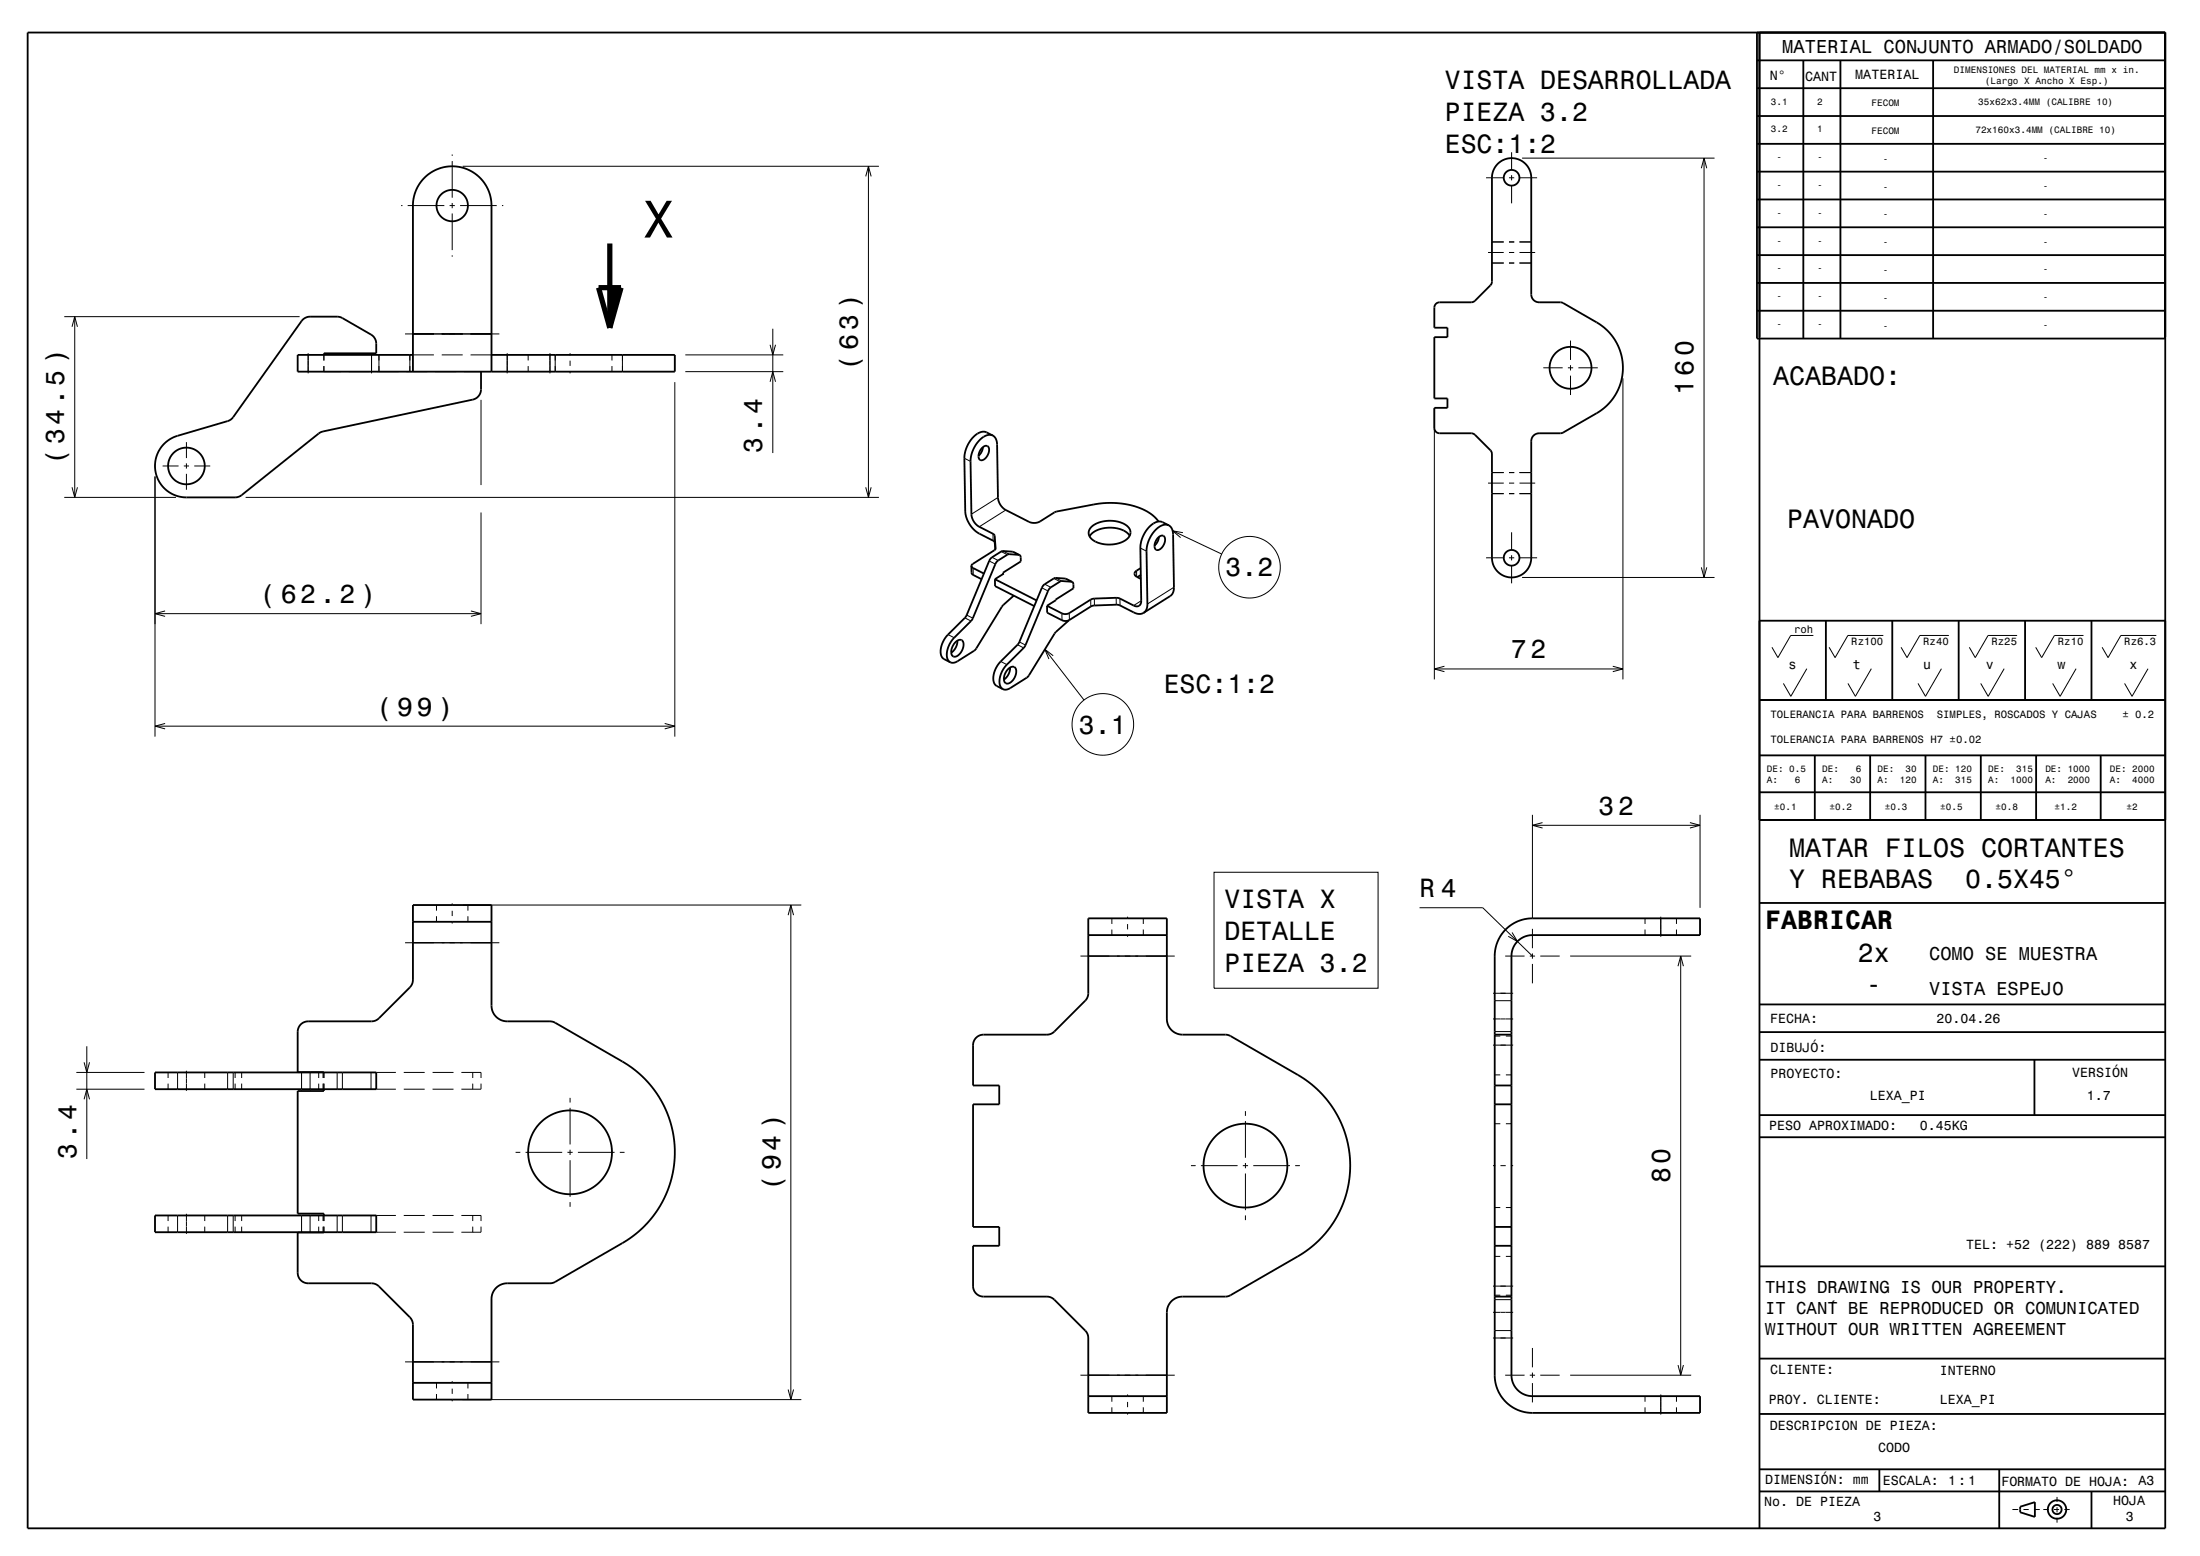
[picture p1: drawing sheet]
<svg xmlns="http://www.w3.org/2000/svg" width="420mm" height="297mm" viewBox="0 0 420 297" stroke-linecap="round" stroke-linejoin="round" font-family="sans-serif">
<path d="M116.4 54.9h2.2l-2.2 7.7z" fill-rule="evenodd" fill="#000"/>
<g fill="none" stroke="#000" stroke-width=".19">
<path d="M76.6 39.2h.2M77.8 39.2h7M85.8 39.2h1M86.3 29.5v.2M86.3 30.7v7M86.3 38.7v1M87.8 39.2h7M88.3 31.7h79.5M95.8 39.2h.3M165.3 33.7l.5-2 .5 2M165.8 31.7v63.2M283.7 33.9h3.4"/>
<path d="M288.1 33.9h1M288.6 29.1v3.3M288.6 33.4v1M288.6 35.4v3.4M290.1 33.9h3.4M290.6 30.2h36.7M324.8 32.1l.5-1.9 .5 1.9M325.3 30.2v80M86.3 40.7v7M86.3 48.7v.3M284.1 48.2h3M284.8 50.2h2.3"/>
<path d="M284.8 46.2h2.3M288.1 50.2h1M288.1 46.2h1M288.1 48.2h1M290.1 50.2h2.2M290.1 46.2h2.2M290.1 48.2h3M12.3 60.4h44.9M13.8 62.4l.5-2 .5 2M14.3 60.4v34.5M58.8 67.4v3.9M61.8 69.9v1h3.3"/>
<path d="M61.8 67.7v1.1M66.6 70.9h4M70.9 67.4v3.9M72.1 70.9h4M72.3 67.7v3.2M77.3 63.7h18M77.6 70.9h4M78.2 67.7v3.2M78.8 67.7h4M83.1 70.9h4M84.3 67.7h4M88.6 70.9h3.2"/>
<path d="M89.8 67.7h4M91.8 76.3v16.3M96.8 67.4v3.9M100.8 67.7v1.1M100.8 69.9v1M105 67.4v3.9M106 67.7v3.2M108.8 67.4v.4M108.8 68.8v1M108.8 70.8v.5M116.8 67.7v1.1M116.8 69.9v1"/>
<path d="M118.8 67.7v3.2M128.8 72.9v67.7M130.8 70.9h18.7M130.8 67.7h18.7M147 72.9l.5-2 .6 2M147 65.8l.5 1.9 .6-1.9M147.5 62.7v23.8M273.8 78.1v51.6M294.6 70.2h3.7M299.3 70.2h1M299.8 65v3.7M299.8 69.7v1"/>
<path d="M299.8 71.7v3.7M301.3 70.2h3.7M309.8 72.2v57.5M12.3 94.9h21.3M13.8 93l.5 1.9 .5-1.9M29.6 90.9v49.7M31 88.9h3.1M35.1 88.9h1M35.6 84.4v3M35.6 88.4v1M35.6 90.4v3.1M37.1 88.9h3"/>
<path d="M46.9 94.9h120.9M91.8 97.8v21.3M165.3 93l.5 1.9 .5-1.9M184.1 87.5l1.2 .6M190.5 95l-5 3.1M192 97.3l-5 3.2M284.1 92.2h3M284.8 94.2h2.3M284.8 90.2h2.3M288.1 94.2h1M288.1 90.2h1M288.1 92.2h1"/>
<path d="M290.1 94.2h2.2M290.1 90.2h2.2M290.1 92.2h3M29.6 117.1h62.2M31.5 116.6l-1.9 .5 1.9 .5M89.9 116.6l1.9 .5-1.9 .5M184.2 117.9l1.2 .6M184.6 117.4l1.1 .6M185.8 108.4v1.3M188.8 107.1l1.2 .6M189.4 106.4l1.2 .6M189.6 101.9v1.3"/>
<path d="M189.9 102.3v1.3M190.1 104.6v.1M191.1 105.3l1.2 .6M191.5 105.2l1.2 .6M193.3 105.3l1.2 .6M198.9 112.2l1.2 .6M199.4 111.5l1.2 .6M201.2 110.4l1.2 .6M201.5 110.3l1.2 .6M202.7 117.1v1.3M203.4 110.4l1.2 .6M204.1 117l.1 1.3"/>
<path d="M208.2 114.4v1.4M208.9 114.3v1.3M213.1 114.1v1.3M213.8 114.2v1.4M217 108.9v1.2M217.7 104.6l1.2 .6M217.9 114.7l-1.5 .9M223.9 101.3l9.3 4.5M224.1 112.1l-5 3.2M225.8 101.7l-1.9-.4 1.5 1.3M283.7 106.5h3.4M288.1 106.5h1"/>
<path d="M288.6 101.6v3.4M288.6 106v1M288.6 108v3.3M290.1 106.5h3.4M290.6 110.2h36.7M324.8 108.3l.5 1.9 .5-1.9M29.6 138.6h99.2M31.5 138.1l-1.9 .5 1.9 .5M126.9 138.1l1.9 .5-1.9 .5M181 121.1l1.2 .6M191 126.3l1.2 .6M194.3 123.1l1.1 .6"/>
<path d="M194.6 122.5l1.2 .6M199.5 123.9l7.5 9.7M201.1 125.2l-1.6-1.3 .8 1.9M273.8 127.7h36M275.8 127.2l-2 .5 2 .5M307.9 127.2l1.9 .5-1.9 .5M344.9 127.6l-3 5.3-1.4-2.4M346.2 121.3h-4.3l-2.5 4.2-1.1-2M357.3 127.6l-3.1 5.3-1.4-2.4M359.5 121.3h-6.7l-2.5 4.2-1.1-2M370.6 127.6l-3 5.3-1.4-2.4M372.1 121.3h-5.6l-2.4 4.2-1.2-2"/>
<path d="M382.6 127.6l-3 5.3-1.5-2.4M385.1 121.3h-5.6l-2.4 4.2-1.1-2M396.3 127.6l-3 5.3-1.4-2.4M397.8 121.3h-5.6l-2.4 4.2-1.2-2M410.1 127.6l-3.1 5.3-1.4-2.4M411.7 121.3h-6.8l-2.4 4.2-1.2-2M292.6 155.5v19.8M292.6 157.5h32M294.5 157l-1.9 .5 1.9 .5M322.6 157l2 .5-2 .5M324.6 155.5v17.8M77.3 179.9h18"/>
<path d="M83.3 172.7v1.1M83.3 174.9v1M86.3 172.4v.5M86.3 173.8v1.1M86.3 175.8v.5M88.3 172.7h64.7M89.3 172.7v1.1M89.3 174.9v1M150.5 174.7l.5-2 .5 2M151 172.7v94.4M212.3 175.3v1.1M212.3 177.4v1.1"/>
<path d="M215.3 175v.4M215.3 176.4v1M215.3 178.4v.4M218.3 175.3v1.1M218.3 177.4v1.1M231.8 166.5h31.3v22.1h-31.3zM271 173.3h12.1l9.5 9.2M288.7 178l1 1.7-1.8-1M292.6 177.3v3.7M314.1 175.3v1.1M314.1 177.4v1.1M317.1 175v3.8"/>
<path d="M320.1 175.3v1.1M320.1 177.4v1.1M16.6 199.7v21.5M206.3 182.5h18M285 194.5h3.9M285 189.6h3.9M285 199.5h3.9M285.4 197.8h1M285.4 191h3.2M285.4 196.9h3.2M287.4 182.5h3.7M287.5 197.8h1.1"/>
<path d="M292.1 182.5h1M292.6 182v1M292.6 184v3.7M294.1 182.5h3.7M299.8 182.5h23.1M320.4 184.4l.5-1.9 .5 1.9M320.9 182.5v80M14.6 207.9h13M14.6 204.7h13M16.1 202.8l.5 1.9 .5-1.9M16.1 209.8l.5-1.9 .5 1.9M32.1 204.7v1.1"/>
<path d="M32.1 206.8v1.1M33.9 204.7v3.2M35.6 204.4v3.8M39.1 204.7v1.1M39.1 206.8v1.1M43.5 204.7v3.2M44.5 204.7v3.2M44.9 204.7v1.1M44.9 206.8v1.1M46.1 204.7v1.1M46.1 206.8v1.1M57.6 204.7v3.2"/>
<path d="M59.2 204.7v3.2M60.8 204.7v1.1M60.8 206.8v1.1M61.7 204.7v1.1M61.7 206.8v1.1M61.8 204.7v1.1M61.8 206.8v1.1M64.4 204.7v3.2M65.4 204.7v3.2M70.8 204.7v3.2M71.8 207.9h3.8M71.8 204.7h3.8"/>
<path d="M77.1 207.9h4M77.1 204.7h4M82.6 207.9h4M82.6 204.7h4M88.1 204.7h3.7v1.1M90.2 204.7v1.1M90.2 206.8v1.1M91.8 206.8v1.1h-3.7M98.4 219.9h.9M100.3 219.9h7M108.3 219.9h1M108.8 209.6v.8"/>
<path d="M108.8 211.4v7.1M108.8 219.4v1.1M110.3 219.9h7M118.3 219.9h.9M237.8 212.1v.9M237.8 214v7M285.4 205.2h1M285.4 214.5h1M287.5 205.2h1.1M287.5 214.5h1.1M32.1 232v1.1M32.1 234.1v1.1"/>
<path d="M33.9 232v3.2M35.6 231.7v3.8M39.1 232v1.1M39.1 234.1v1.1M43.5 232v3.2M44.5 232v3.2M44.9 232v1.1M44.9 234.1v1.1M46.1 232v1.1M46.1 234.1v1.1M57.6 232v3.2M59.2 232v3.2"/>
<path d="M60.8 232v1.1M60.8 234.1v1.1M61.7 232v1.1M61.7 234.1v1.1M61.8 232v1.1M61.8 234.1v1.1M64.4 232v3.2M65.4 232v3.2M70.8 232v3.2M71.8 232h3.8M71.8 235.2h3.8M77.1 232h4"/>
<path d="M77.1 235.2h4M82.6 232h4M82.6 235.2h4M88.1 232h3.7v1.1M90.2 232v1.1M90.2 234.1v1.1M91.8 234.1v1.1h-3.7M108.8 221.4v7M108.8 229.5v.8M227.4 222.5h.9M229.3 222.5h7M237.3 222.5h1"/>
<path d="M237.8 222v1M237.8 224v7M237.8 232v.9M239.3 222.5h7M247.3 222.5h.9M285 222.5h.5M285.4 239.8h1M285.4 230.5h1M286.5 222.5h1M287.5 239.8h1.1M287.5 230.5h1.1M288.5 222.5h.4"/>
<path d="M77.3 259.9h18M285 250.5h3.9M285 245.5h3.9M285 255.4h3.9M285.4 247.2h1M285.4 248.1h3.2M285.4 254h3.2M287.5 247.2h1.1M292.6 257.3v3.7M83.3 263.9v1.1M83.3 266.1v1M86.3 263.6v.5"/>
<path d="M86.3 265v1.1M86.3 267v.5M88.3 267.1h64.7M89.3 263.9v1.1M89.3 266.1v1M150.5 265.2l.5 1.9 .5-1.9M206.3 262.5h18M212.3 266.5v1.1M212.3 268.6v1.1M215.3 266.2v.4M215.3 267.6v1M215.3 269.6v.4"/>
<path d="M218.3 266.5v1.1M218.3 268.6v1.1M287.4 262.5h3.7M292.1 262.5h1M292.6 262v1M292.6 264v3.7M294.1 262.5h3.7M299.8 262.5h23.1M314.1 266.5v1.1M314.1 268.6v1.1M317.1 266.2v3.8M320.1 266.5v1.1"/>
<path d="M320.1 268.6v1.1M320.4 260.6l.5 1.9 .5-1.9M384.2 288.1h1.1M386.3 288.1h1M388.3 288.1h1.1M390.1 288.1h1M392.1 288.1h1M392.7 285.7v1M392.7 287.7v1M392.7 289.7v.9M394.1 288.1h1"/>
<circle cx="238.5" cy="108.3" r="5.9"/>
<circle cx="210.5" cy="138.3" r="5.9"/>
</g>
<g fill="none" stroke="#000" stroke-width=".35">
<path d="M5.3 6.2h408.1v285.5h-408.1zM335.4 6.2v58.4h77.9v-58.4M335.4 16.8h77.9M335.4 11.5h77.9M335.9 6.2v285.5M344.3 11.5v53.1M351.4 11.5v53.1M369.1 11.5v53.1M286 31.2a3.7 3.7 0 0 1 4.1-.7 3.7 3.7 0 0 1 2.2 3.4v22.3a1.5 1.5 0 0 0 1.5 1.5h4.4l6.6 3.8a10 10 0 0 1 0 17.4l-6.6 3.8h-4.4a1.5 1.5 0 0 0-1.5 1.5v22.3a3.8 3.8 0 0 1-3.7 3.7 3.8 3.8 0 0 1-3.8-3.7v-19.8l-.1-.5-3.1-3.2-.4-.3h-6.4l-.5-.2-.4-.5-.1-4.1h2.5v-1.8h-2.5v-11.7h2.5v-1.8h-2.5v-3.9l.2-.5 .6-.5h6.3l.5-.1 3.3-3.3 .1-.5v-20.2l.3-1.2zM335.4 38.1h77.9M335.4 32.8h77.9M335.4 27.5h77.9"/>
<path d="M335.4 22.1h77.9M335.4 59.3h77.9M335.4 54h77.9M335.4 48.7h77.9M335.4 43.4h77.9M61.8 67.7v-.3h10v-1.8a2 2 0 0 0-1-1.7l-5.9-3.4-5.7-.1a2 2 0 0 0-1.6 .9l-13.3 18.6-.8 .5-9.6 2.8a6 6 0 0 0-4.3 6.6 6 6 0 0 0 6 5.1h9.3l.9-.2 15-12 .6-.3 28.8-6.1a2 2 0 0 0 1.6-2v-3.4M78.8 70.9v-31.7a7.5 7.5 0 0 1 7.5-7.5 7.5 7.5 0 0 1 7.5 7.5v31.7M78.8 67.7h-22v3.2h72v-3.2h-35M187.6 85.4a.7 .7 0 0 1 .9-.3 .7 .7 0 0 1 .3 .9 1.77 1.77 0 0 1-1.7 1.8 1.67 1.67 0 0 1 .5-2.4zM187.7 85.3v.1a2.46 2.46 0 0 1-.9 1.6M189.5 83.1l-1.2-.6a2.77 2.77 0 0 0-3 1.5 6 6 0 0 0-1.2 3.5l.2 10a5.4 5.4 0 0 0 2.7 4.4l2.8 1.4 .1 .3 .1 1.3M189.5 83.1l.6 .6 .2 1 .2 10.3a3 3 0 0 0 1.5 2.3l4.4 2.3a2.36 2.36 0 0 0 2.2-.1l2.9-1.8 8.2-1.6 1.9-.1 2.3 .1 1.9 .3 1.9 .6a7.5 7.5 0 0 1 3.5 2.5"/>
<path d="M189.5 83.1a2.76 2.76 0 0 0-3 1.5 6 6 0 0 0-1.2 3.5l.2 10a3 3 0 0 0 1.5 2.4l2.9 1.6 .1 2.7-4.3 2.8-.2 .4M185.5 108v1.3l.1 .3 1.8 1M185.5 108l.2 .4 2.1 1.1M189.9 110.6l.1 1.3 7.4 3.8M189.9 110.6l8 4M191.5 109.4l.1 .1-1.7 1.1M193.5 113.7l-2.2 2.1-5 8.1-3.7 2.4a1.31 1.31 0 0 1-1.2 .1M194.6 105.9a4.4 4.4 0 0 0-3.3-.7l-1.9 1.2-.5 .5-4.4 10.6-3.5 3.6a4 4 0 0 0-1.1 4.4l1.5 .9M194.6 105.9l-2.1-.1-2.3 1.5-4.5 10.9-3.5 3.5a4 4 0 0 0-1.1 4.4l.3 .3M194.6 105.9l.2 .3 .1 1-3.4 2.1v.3M199.9 115.6v1.3l3.3 1.6 .9-.1 4.6-2.8 4.7-.2 3.4 1.7 .9 .1 .6-.2M201.6 114.6h.1"/>
<path d="M201.6 114.6l-1.7 1M204.1 118.4l-2.7 2.4-5.1 8.2-3.6 2.4a1.33 1.33 0 0 1-1.2 .1M204.7 111.1a4.4 4.4 0 0 0-3.3-.8l-2 1.2-.4 .5-4.5 10.7-3.5 3.6a4 4 0 0 0-1.1 4.3l1.6 .9M204.7 111.1l-2.1-.2-2.3 1.5-4.6 10.9-3.5 3.6a4 4 0 0 0-1.1 4.3l.4 .3M204.7 111.1l.2 .3v.9l-3.3 2.1v.2M208.3 100.6a5.7 5.7 0 0 1 7.1 .1 1.65 1.65 0 0 1-.8 2.6 5.7 5.7 0 0 1-6.5-.7l-.2-.6-.1-.4zM215.7 102.3a5 5 0 0 0-5.3-1.4l-1.5 .6-.9 .9M217.8 108.4l-.8 .5a.63 .63 0 0 0-.4 .7 .63 .63 0 0 0 .5 .5l.7 .4M217.8 109.7l-.7 .5M221.2 102.6a.71 .71 0 0 1 .9-.3 .71 .71 0 0 1 .3 .9 1.77 1.77 0 0 1-1.7 1.7 1.68 1.68 0 0 1 .5-2.3zM221.3 102.5a2.46 2.46 0 0 1-.9 1.6M223.1 100.3l-1.2-.6a2.77 2.77 0 0 0-3 1.5 6 6 0 0 0-1.2 3.4l.2 10.1a.91 .91 0 0 1-.4 .9 .91 .91 0 0 1-1.1 0l-3-1.5-4.7 .2-4.6 2.8-.7 .1-.7-.1-2.8-1.5"/>
<path d="M223.1 100.3a2.83 2.83 0 0 0-3.1 1.6l-.7 1.3-.4 1.6 .1 10.7-.2 .9-.5 .6M223.1 100.3l.6 .5 .2 1 .2 10.3-.1 .8-.5 .8-5.2 3.3M335.9 118.5h77.5M348.6 118.5v15.1M361.3 118.5v15.1M373.9 118.5v15.1M386.6 118.5v15.1M399.3 118.5v15.1M182.5 122.5a.83 .83 0 0 1 1.1-.3 .83 .83 0 0 1 .3 1.1 2.18 2.18 0 0 1-1.8 2 1.52 1.52 0 0 1-.1-2.2zM182.8 122.3a2.75 2.75 0 0 1-1.2 2.3M192.5 127.6a.83 .83 0 0 1 1.1-.3 .83 .83 0 0 1 .4 1.1 2.2 2.2 0 0 1-1.8 2.1 1.53 1.53 0 0 1-.1-2.3zM192.8 127.4a2.76 2.76 0 0 1-1.1 2.3"/>
<path d="M335.9 133.6h77.5M335.9 156.5h77.5M335.9 144.2h77.5M335.9 151.2h77.5M346.5 144.2v12.3M357 144.2v12.3M367.6 144.2v12.3M378.2 144.2v12.3M388.7 144.2v12.3M401 144.2v12.3M78.8 175.9h15M207.8 175.3h15v19.2a3 3 0 0 0 3 3h8.2l.7 .1 13.4 7.8 2.1 1.4 1.6 1.5 1.5 1.6 1.4 1.9 .9 1.7 .9 2.1 .7 2.1 .4 2.5 .2 2.2-.2 2.3-.4 2.4-.6 2.2-.9 2.1-1.1 1.9-1.3 1.8-1.6 1.7-1.7 1.5-2.2 1.5-13.1 7.6-.8 .1h-8.1a3 3 0 0 0-3 3v19.2h-15v-14.3l-.2-.7-.4-.7-5.9-5.9-.9-.5-12.6-.1a2 2 0 0 1-2-2v-7.7h5v-3.6h-5v-23.4h5v-3.6h-5v-7.7a2 2 0 0 1 2-2h12.1l.7-.1 .7-.5 5.9-5.9 .4-.6 .2-.7z"/>
<path d="M207.8 178.5h15M287.4 177.5a7.2 7.2 0 0 1 5.2-2.2h32v3.2h-32a4 4 0 0 0-4 4v80a4 4 0 0 0 4 4h32v3.2h-32a7.2 7.2 0 0 1-7.2-7.2v-80a7.2 7.2 0 0 1 2-5zM335.9 172.4h77.5M285.4 197.5h3.2M335.9 191.7h77.5M335.9 197h77.5M29.6 204.7h42.2v3.2h-42.2zM61.8 204.7l-5-.1v-7.7a2.01 2.01 0 0 1 2-2h12.1l.8-.1 .6-.4 5.9-5.9 .5-.7 .1-.8v-14.3h15v19.2a3 3 0 0 0 3 3h8.2l.8 .2 13.4 7.7 2 1.4 1.7 1.5 1.5 1.7 1.2 1.6 1.2 2.2 .9 2.1 .7 2.4 .3 2.2 .1 2-.1 2.2-.3 2-.6 2.2-.9 2.3-1.1 2-1.3 1.8-1.7 1.9-1.7 1.4-2.3 1.6-13.1 7.5-.7 .1h-8.2a3 3 0 0 0-3 3v19.2h-15v-14.3l-.1-.7-.4-.6-6-6-.8-.5-12.7-.1a2 2 0 0 1-2-1.9v-7.8h5M61.8 207.9v.3h-5v23.4h5v.4M285.4 207.2h3.2M285.4 210.8h3.2M335.9 202.3h77.5"/>
<path d="M335.9 217.1h77.5M335.9 212.8h77.5M388.4 202.3v10.5M29.6 232h42.2v3.2h-42.2zM285.4 234.2h3.2M285.4 237.8h3.2M285.4 247.5h3.2M335.9 259.3h77.5M335.9 241.7h77.5M78.8 263.9h15M207.8 266.5h15M335.9 269.9h77.5"/>
<path d="M335.9 284.7h77.5M335.9 280.5h77.5M358.8 280.5v4.2M381.7 280.5v11.2M385.7 287.6l2.8-.9v2.8l-2.8-.8zM399.3 284.7v7"/>
<circle cx="86.3" cy="39.2" r="3"/>
<circle cx="288.6" cy="33.9" r="1.5"/>
<circle cx="299.8" cy="70.2" r="4"/>
<circle cx="35.6" cy="88.9" r="3.5"/>
<circle cx="288.6" cy="106.5" r="1.5"/>
<circle cx="108.8" cy="219.9" r="8"/>
<circle cx="237.8" cy="222.5" r="8"/>
<circle cx="392.7" cy="288.1" r="1.76"/>
<circle cx="392.7" cy="288.1" r=".88"/>
</g>
<path d="M114.3 54.9h4.3l-2.2 7.7zM116.4 46.5v16.1" fill="none" stroke="#000" stroke-width="1" stroke-linecap="butt"/>
<text font-size="10.1" x="122.7" y="45.3">X</text>
<g font-size="5.1">
<text x="338.5" y="73.5">ACABADO:</text>
<text x="341.2" y="100.8">PAVONADO</text>
<text x="341.5" y="163.5">MATAR FILOS CORTANTES</text>
<text x="341.5" y="169.6">Y REBABAS</text>
<text x="375.1" y="169.6">0.5X45°</text>
<text x="337" y="177.2">FABRICAR</text>
<text x="354.7" y="183.6">2x</text>
<text x="356.2" y="189.6">-</text>
</g>
<g font-size="5">
<text x="275.8" y="17.1">VISTA DESARROLLADA</text>
<text x="275.8" y="23.1">PIEZA 3.2</text>
<text x="275.8" y="29.2">ESC:1:2</text>
<text x="163.8" y="70.8" transform="rotate(-90 163.8 70.8)">( 63 )</text>
<text x="323.3" y="75.5" transform="rotate(-90 323.3 75.5)">160</text>
<text x="12.3" y="88.9" transform="rotate(-90 12.3 88.9)">( 34.5 )</text>
<text x="145.5" y="86.5" transform="rotate(-90 145.5 86.5)">3.4</text>
<text x="234" y="110">3.2</text>
<text x="49.6" y="115.1">( 62.2 )</text>
<text x="288.4" y="125.7">72</text>
<text x="71.8" y="136.6">( 99 )</text>
<text x="222.2" y="132.2">ESC:1:2</text>
<text x="206" y="140">3.1</text>
<text x="305.2" y="155.5">32</text>
<text x="233.8" y="173.3">VISTA X</text>
<text x="271" y="171.3">R 4</text>
<text x="233.8" y="179.4">DETALLE</text>
<text x="233.8" y="185.4">PIEZA 3.2</text>
<text x="14.6" y="221.2" transform="rotate(-90 14.6 221.2)">3.4</text>
<text x="149" y="227.4" transform="rotate(-90 149 227.4)">( 94 )</text>
<text x="318.9" y="225.9" transform="rotate(-90 318.9 225.9)">80</text>
</g>
<g font-size="3.6">
<text x="340.3" y="10.1">MATERIAL CONJUNTO ARMADO/SOLDADO</text>
<text x="368.3" y="183.2">COMO SE MUESTRA</text>
<text x="368.3" y="189.9">VISTA ESPEJO</text>
</g>
<g font-size="3.3">
<text x="337" y="246.8">THIS DRAWING IS OUR PROPERTY.</text>
<text x="337" y="250.8">IT CAN´T BE REPRODUCED OR COMUNICATED</text>
<text x="337" y="254.7">WITHOUT OUR WRITTEN AGREEMENT</text>
</g>
<g font-size="2.6">
<text x="337.9" y="15.3">N°</text>
<text x="344.6" y="15.4">CANT</text>
<text x="354.2" y="15">MATERIAL</text>
</g>
<g font-size="2.5">
<text x="341.4" y="127.6">s</text>
<text x="353.7" y="127.6">t</text>
<text x="367.1" y="127.6">u</text>
<text x="379.1" y="127.6">v</text>
<text x="392.8" y="127.6">w</text>
<text x="406.6" y="127.6">x</text>
<text x="338" y="195.2">FECHA:</text>
<text x="369.7" y="195.2">20.04.26</text>
<text x="338" y="200.7">DIBUJÓ:</text>
<text x="338" y="205.8">PROYECTO:</text>
<text x="395.6" y="205.6">VERSIÓN</text>
<text x="337.8" y="215.7">PESO APROXIMADO:</text>
<text x="357" y="210">LEXA_PI</text>
<text x="366.5" y="215.8">0.45KG</text>
<text x="398.4" y="210">1.7</text>
<text x="375.4" y="238.4">TEL: +52 (222) 889 8587</text>
<text x="337.9" y="262.3">CLIENTE:</text>
<text x="370.4" y="262.5">INTERNO</text>
<text x="337.7" y="268">PROY. CLIENTE:</text>
<text x="370.4" y="267.9">LEXA_PI</text>
<text x="337.9" y="272.9">DESCRIPCION DE PIEZA:</text>
<text x="358.6" y="277.2">CODO</text>
<text x="336.8" y="287.4">No. DE PIEZA</text>
<text x="337" y="283.3">DIMENSIÓN: mm</text>
<text x="359.5" y="283.4">ESCALA:</text>
<text x="372" y="283.4">1:1</text>
<text x="382.1" y="283.6">FORMATO DE HOJA: A3</text>
<text x="403.4" y="287.2">HOJA</text>
<text x="357.7" y="290.4">3</text>
<text x="405.8" y="290.4">3</text>
</g>
<g font-size="2">
<text x="342.5" y="120.9">roh</text>
<text x="353.4" y="123.1">Rz100</text>
<text x="367.2" y="123.1">Rz40</text>
<text x="380.2" y="123.1">Rz25</text>
<text x="392.9" y="123.1">Rz10</text>
<text x="405.5" y="123.1">Rz6.3</text>
<text x="338" y="137">TOLERANCIA PARA BARRENOS</text>
<text x="369.8" y="137">SIMPLES, ROSCADOS Y CAJAS</text>
<text x="405.2" y="137">± 0.2</text>
<text x="338" y="141.9">TOLERANCIA PARA BARRENOS H7 ±0.02</text>
</g>
<g font-size="1.8">
<text x="373" y="13.9">DIMENSIONES DEL MATERIAL mm x in.</text>
<text x="378.9" y="16">(Largo X Ancho X Esp.)</text>
<text x="338.1" y="20">3.1</text>
<text x="346.9" y="20">2</text>
<text x="357.3" y="20.2">FECOM</text>
<text x="377.7" y="20.1">35x62x3.4MM (CALIBRE 10)</text>
<text x="338.1" y="25.3">3.2</text>
<text x="346.9" y="25.3">1</text>
<text x="357.3" y="25.6">FECOM</text>
<text x="377.1" y="25.4">72x160x3.4MM (CALIBRE 10)</text>
<text x="339.1" y="30.6">-</text>
<text x="339.1" y="35.9">-</text>
<text x="346.9" y="30.6">-</text>
<text x="346.9" y="35.9">-</text>
<text x="359.4" y="30.9">-</text>
<text x="390" y="30.7">-</text>
<text x="339.1" y="41.2">-</text>
<text x="346.9" y="41.2">-</text>
<text x="359.4" y="36.2">-</text>
<text x="359.4" y="41.5">-</text>
<text x="390" y="36.1">-</text>
<text x="390" y="41.4">-</text>
<text x="339.1" y="46.5">-</text>
<text x="346.9" y="46.5">-</text>
<text x="359.4" y="46.8">-</text>
<text x="390" y="46.7">-</text>
<text x="339.1" y="51.8">-</text>
<text x="346.9" y="51.8">-</text>
<text x="359.4" y="52.1">-</text>
<text x="390" y="52">-</text>
<text x="339.1" y="57.1">-</text>
<text x="346.9" y="57.1">-</text>
<text x="359.4" y="57.4">-</text>
<text x="390" y="57.3">-</text>
<text x="339.1" y="62.4">-</text>
<text x="346.9" y="62.4">-</text>
<text x="359.4" y="62.7">-</text>
<text x="390" y="62.6">-</text>
<text x="337.3" y="147.3">DE: 0.5</text>
<text x="337.3" y="149.4">A:</text>
<text x="342.7" y="149.4">6</text>
<text x="347.9" y="147.3">DE:</text>
<text x="347.9" y="149.4">A:</text>
<text x="353.2" y="149.4">30</text>
<text x="354.3" y="147.3">6</text>
<text x="358.4" y="147.3">DE:</text>
<text x="358.4" y="149.4">A:</text>
<text x="362.7" y="149.4">120</text>
<text x="363.8" y="147.3">30</text>
<text x="369" y="147.3">DE: 120</text>
<text x="369" y="149.4">A:</text>
<text x="373.3" y="149.4">315</text>
<text x="379.6" y="147.3">DE:</text>
<text x="379.6" y="149.4">A:</text>
<text x="383.8" y="149.4">1000</text>
<text x="384.9" y="147.3">315</text>
<text x="390.5" y="147.3">DE: 1000</text>
<text x="390.5" y="149.4">A:</text>
<text x="394.8" y="149.4">2000</text>
<text x="402.8" y="147.3">DE: 2000</text>
<text x="402.8" y="149.4">A:</text>
<text x="407.1" y="149.4">4000</text>
<text x="338.7" y="154.7">±0.1</text>
<text x="349.3" y="154.7">±0.2</text>
<text x="359.8" y="154.7">±0.3</text>
<text x="370.4" y="154.7">±0.5</text>
<text x="381" y="154.7">±0.8</text>
<text x="392.2" y="154.7">±1.2</text>
<text x="406" y="154.7">±2</text>
</g>
</svg>
